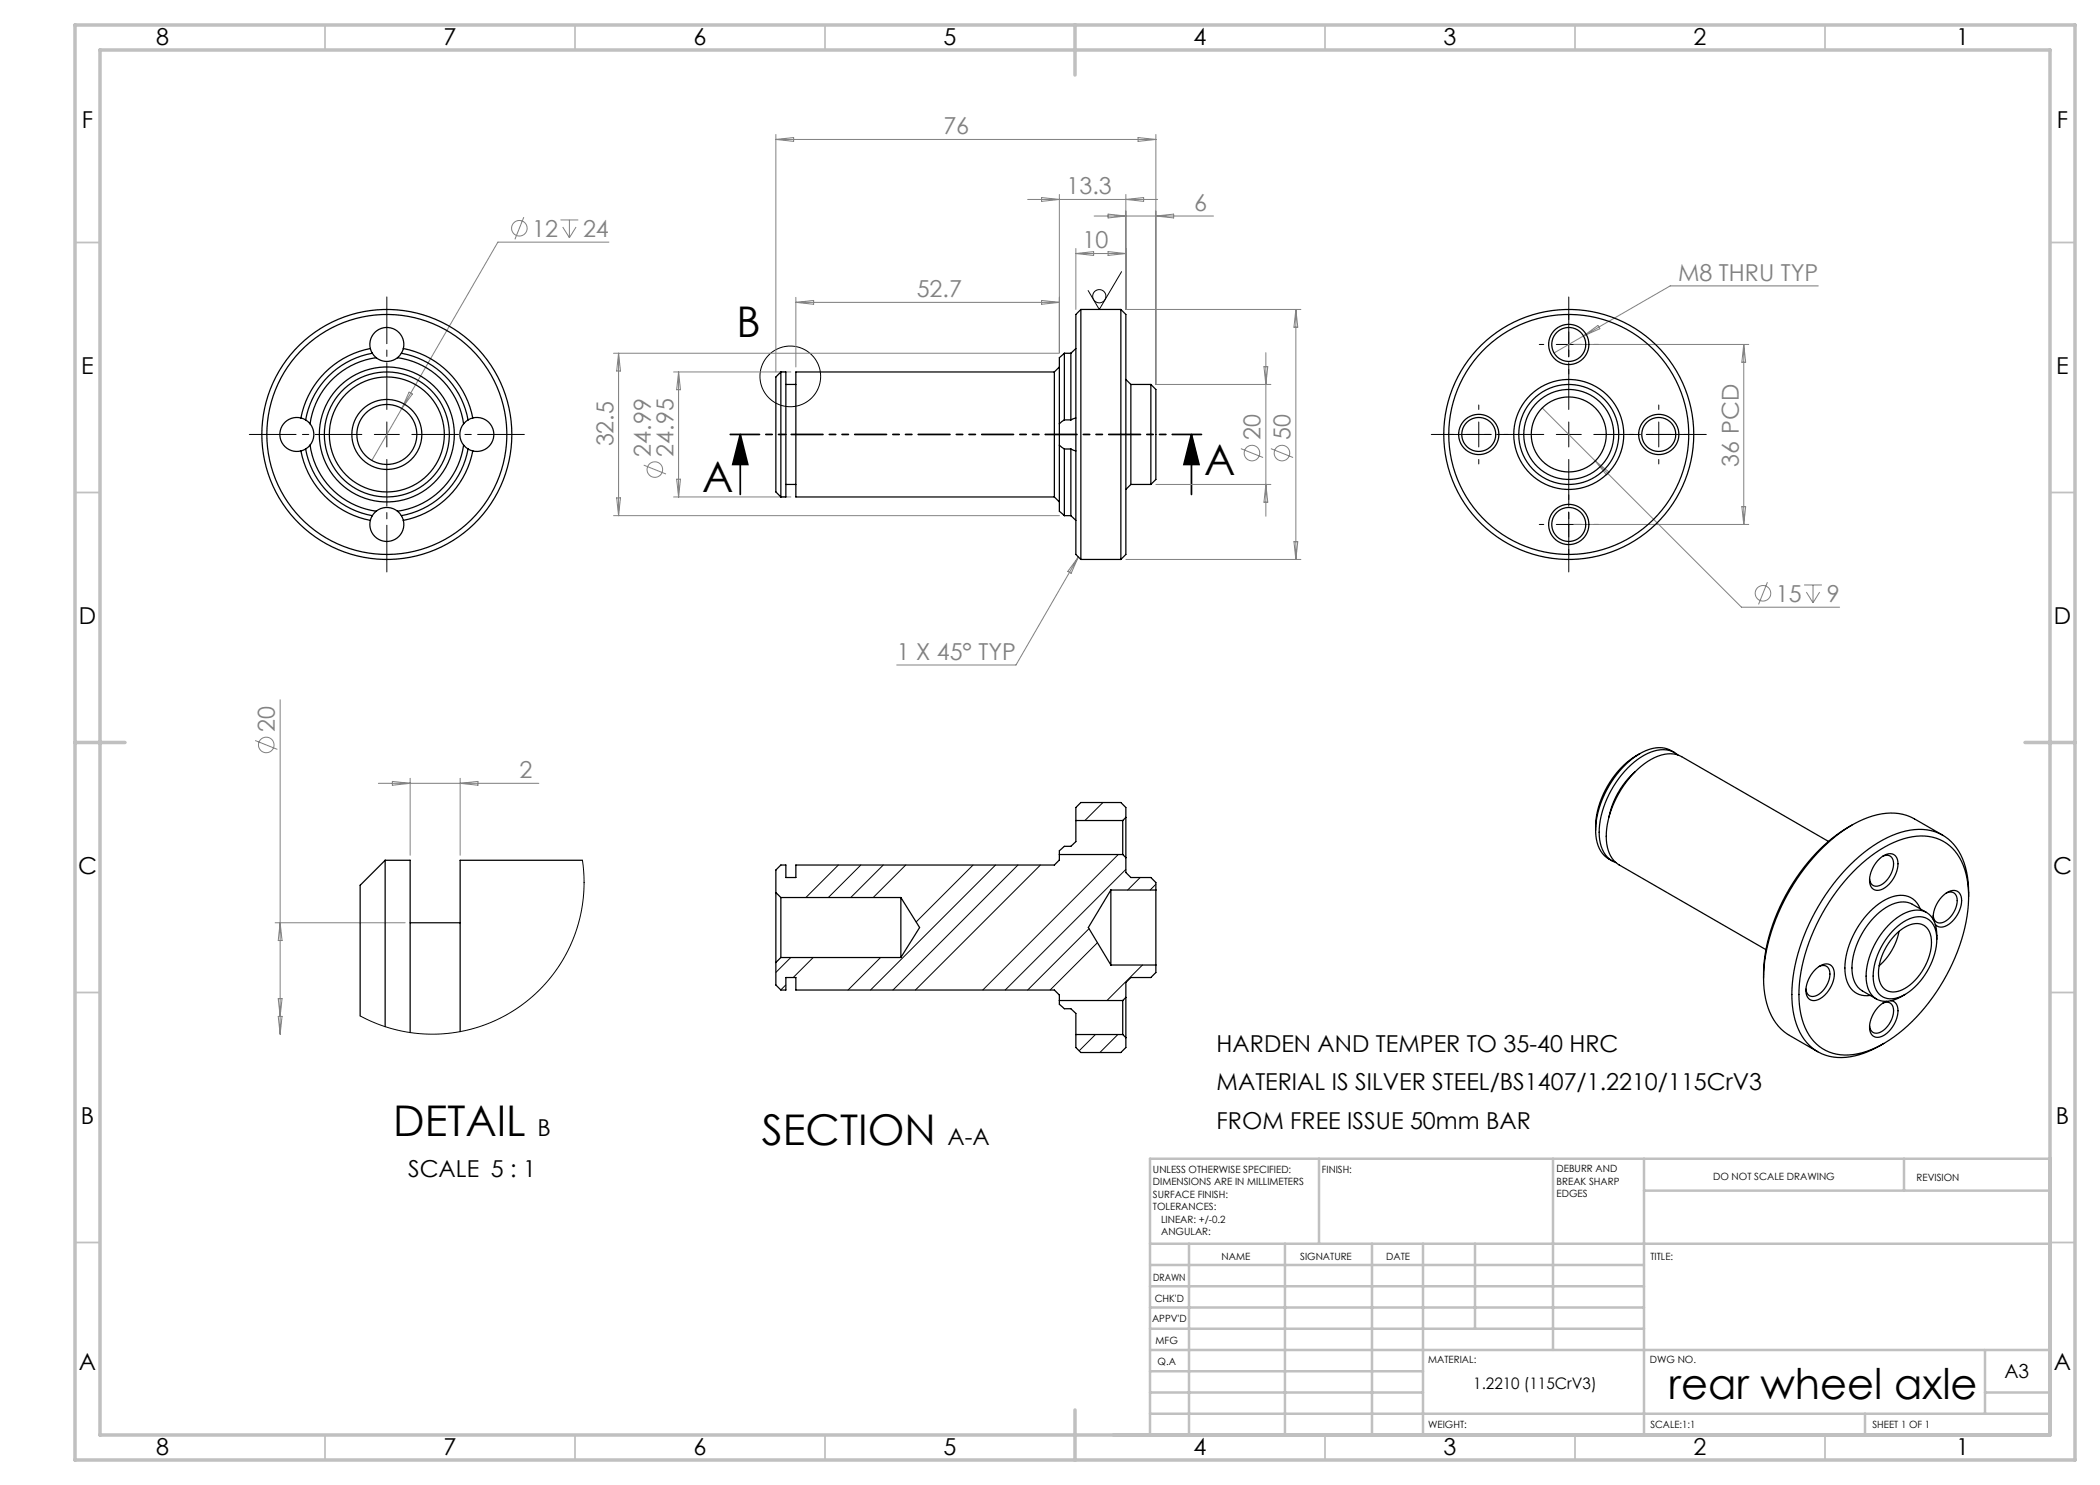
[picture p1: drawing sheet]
<svg xmlns="http://www.w3.org/2000/svg" width="420mm" height="297mm" viewBox="0 0 420 297" stroke-linecap="round" stroke-linejoin="round" font-family="sans-serif">
<g fill="none" stroke="#808080" stroke-width=".2">
<path d="M155.2 26.9v47.5M155.2 27.9h76M155.2 27.9l3.5-.4v.8zM205.5 39.9h26M208.3 39.5l3.6 .4-3.6 .4zM211.9 38.9v31.6M225.2 38.9v23h35M225.2 39.9l3.5-.4v.8zM227.6 27.5l3.6 .4-3.6 .4zM231.2 26.9v50h23M104.8 43.4l-1.8 4.5M112.1 44h3.6"/>
<path d="M112.5 45.4l1.4 2.1M113.9 44v3.5M115.2 45.4l-1.3 2.1M121.8 48.4h-22.2l-19.2 33.3M159.2 59.5v13.9M215.2 49.7v12.2M215.2 50.7h10M215.2 50.7l3.5-.4v.8zM218.8 43.2h23.9M221.6 50.3l3.6 .4-3.6 .4zM221.6 42.8l3.6 .4-3.6 .4zM231.2 43.2l3.5-.4v.8z"/>
<path d="M363.7 57.2h-29.7l-17.3 10M81.8 78.4l.7 .4-2.1 2.9zM122.7 70.7h89.2M123.7 70.7v32.4M123.7 70.7l.4 3.5h-.8zM134.7 74.4h23.5M135.7 74.4v25M135.7 74.4l.4 3.5h-.8zM159.2 60.5h52.7M159.2 60.5l3.5-.4v.8zM208.3 60.1l3.6 .4-3.6 .4zM252.8 73.3h.8l-.4 3.6z"/>
<path d="M253.2 70.5v32.7M259.2 61.9v50M259.2 61.9l.4 3.5h-.8zM314.8 68.9h35M316.7 67.2l-5.9 3.4M316.7 67.2l2.9-2.1 .4 .6zM348.8 68.9v36M348.8 68.9l.3 3.5h-.7zM80.4 81.7l-6 10.4M123.3 99.6h.8l-.4 3.5zM128.7 93l4.5 1.8M134.7 99.4h23.5"/>
<path d="M135.3 95.8h.8l-.4 3.6zM231.2 96.9h23M248.2 89.7l4.4 1.8M253.2 96.9l.4 3.5h-.8zM254.2 89.7l4.4 1.8M308.4 81.6l39.9 39.8h19.6M319.1 92.2l2.7 2.2-.5 .6zM122.7 103.1h89.2M215.7 111.4l-1.5 3.3-.6-.4zM215.7 111.4l-12.5 21.6h-23.9M225.2 111.9h35M258.8 108.3h.8l-.4 3.6z"/>
<path d="M314.8 104.9h35M348.4 101.3h.7l-.3 3.6zM353.5 116.4l-1.8 4.5M360.8 117h3.6M361.3 118.4l1.3 2.1M362.6 117v3.5M363.9 118.4l-1.3 2.1M56 140v66.8M51 148.1l4.5 1.8M75.7 156.7h32.1M78.5 156.3l3.5 .4-3.5 .3zM82 155.7v15.4"/>
<path d="M92 155.7v15.4M92 156.7l3.6-.4v.7zM55 184.6h26M55.6 199.7h.8l-.4 3.6zM56 184.6l.4 3.5h-.8zM55.6 203.3h.8l-.4 3.5z"/>
<circle cx="103.9" cy="45.7" r="1.56"/>
<circle cx="131" cy="93.9" r="1.56"/>
<circle cx="250.4" cy="90.6" r="1.56"/>
<circle cx="256.4" cy="90.6" r="1.56"/>
<circle cx="352.6" cy="118.7" r="1.56"/>
<circle cx="53.3" cy="149" r="1.56"/>
</g>
<g fill="none" stroke="#000" stroke-width=".2">
<path d="M224.3 54.3l-4.4 7.6-2.3-3.8M311.3 68.9h5M313.8 66.4v5M74.9 86.9h5M77.4 84.4v5M293.3 86.9h5M295.8 84.4v5M311.3 86.9h5M313.8 84.4v5M329.3 86.9h5M331.8 84.4v5M311.3 104.9h5"/>
<path d="M313.8 102.4v5M116.5 172.1l.3 4.1-.3 4.4-.8 4.1-1.4 4-2 3.7-2.4 3.4-2.9 3-3.2 2.6-3.6 2.2-3.9 1.6-4 1.1-4.1 .5-4.2-.1-4.1-.6-4.1-1.2-3.8-1.7M167.7 173l-6.5 6.5M172.2 173l-6.5 6.5M176.7 173l-6.5 6.5M181.1 173l-6.5 6.5M194.6 173l-11.4 11.4M199.1 173l-25 25M203.6 173l-25 25M208.1 173l-25 25M220.6 160.5l-3.6 3.6M223.7 170.9l-27.1 27.1"/>
<path d="M225.2 173.9l-24.2 24.1M228 175.5l-2.5 2.5M231.2 176.9l-1.2 1.1M157.2 197l-1 1M158.2 191.5l-3 3M162.6 191.5l-4 4M176.1 191.5l-6.5 6.5M217.8 185.7l-12.3 12.3M219.5 188.5l-9.5 9.5M228.5 193l-7.1 7.1M219.1 206.9l-3.3 3.3M223.6 206.9l-3.6 3.6"/>
<circle cx="219.9" cy="59.2" r="1.32"/>
<circle cx="158.1" cy="75.3" r="6.1"/>
</g>
<path d="M148.1 86.9l1.5 6h-3zM148.1 86.9v12M238.3 86.9l1.5 6h-3zM238.3 86.9v12" fill="none" stroke="#000" stroke-width=".35"/>
<path d="M72.4 86.9h-22.5M77.4 81.9v-22.5M77.4 91.9v22.5M82.4 86.9h22.5M308.8 86.9h-22.5M313.8 81.9v-22.5M313.8 91.9v22.5M318.8 86.9h22.5" fill="none" stroke="#000" stroke-width=".2" stroke-dasharray="15.2 1.3 1.3 1.3" stroke-dashoffset="5.9"/>
<g fill="none" stroke="#000" stroke-width=".2" stroke-dasharray="15.2 1.3 1.3 1.3">
<path d="M308.8 68.9h-.9M313.8 63.9v-.9M313.8 73.9v.9M318.8 68.9h.9M290.8 86.9h-.9M295.8 81.9v-.9M295.8 91.9v.9M300.8 86.9h.9M313.8 99.9v-.9M326.8 86.9h-.9M331.8 81.9v-.9M331.8 91.9v.9"/>
<path d="M336.8 86.9h.9M308.8 104.9h-.9M313.8 109.9v.9M318.8 104.9h.9"/>
</g>
<path d="M240.3 86.9h-94.2" fill="none" stroke="#000" stroke-width=".35" stroke-dasharray="6.3 1.3 1.3 1.3 1.3 1.3" stroke-dashoffset=".5"/>
<g fill="none" stroke="#c0c0c0" stroke-width=".35">
<path d="M65 5v5M115 5v5M165 5v5M265 5v5M315 5v5M365 5v5M15 48.5h5M410 48.5h5M15 98.5h5M410 98.5h5M15 198.5h5M410 198.5h5"/>
<path d="M15 248.5h5M410 248.5h5M65 287v5M115 287v5M165 287v5M265 287v5M315 287v5M365 287v5"/>
</g>
<g fill="none" stroke="#c0c0c0" stroke-width=".5">
<path d="M263.8 231.8v17M310.6 231.8v38.2M328.8 231.8v55.2M328.8 238.1h81.2M380.8 231.8v6.3M410 231.8h-180v55.2M230 248.8h180M230 257.3h98.8M230 253h98.8M237.8 248.8v38.2M257 248.8v38.2M274.4 248.8v38.2"/>
<path d="M284.6 248.8v38.2M295 248.8v17M230 265.8h98.8M230 261.5h98.8M230 278.5h54.6M230 274.3h54.6M230 270h180M397 278.5h13M397 270v12.8M230 282.8h180M373 282.8v4.2"/>
</g>
<path d="M15 5h400v287h-400zM20 10h390v277h-390zM215 5v10M15 148.5h10M405 148.5h10M215 282v10" fill="none" stroke="#c0c0c0" stroke-width=".7"/>
<path d="M238.3 86.9l1.5 6h-3zM148.1 86.9l1.5 6h-3z" fill="#000"/>
<g fill="none" stroke="#000" stroke-width=".25">
<path d="M74.1 69.7a17.5 17.5 0 0 0-13.9 13.9M74.1 69.7l.4 1M74.1 69.7a3.4 3.4 0 0 1 3.3-4.2 3.4 3.4 0 0 1 3.3 4.2M74.5 70.7a16.5 16.5 0 0 0-13.4 13.3M74.5 70.7l.7 .8M75.2 71.5a15.5 15.5 0 0 0-13.2 13.3M75.2 71.5a3.4 3.4 0 0 0 4.3 0M79.5 71.5a15.5 15.5 0 0 1 13.2 13.3M80.3 70.7a16.5 16.5 0 0 1 13.3 13.3M80.3 70.7l-.8 .8M80.7 69.7a17.5 17.5 0 0 1 13.9 13.9M80.7 69.7l-.4 1"/>
<path d="M156.2 74.4v25M156.2 74.4h1v25h-1M156.2 74.4l-1 1v23l1 1M157.2 76.9h2M210.9 74.4v25M210.9 74.4h-51.7v25h51.7M211.9 73.4l-1 1M212.9 70.7v13.3M212.9 70.7l-1 .8v13.3M212.9 70.7h1.3M214.2 70.7v13.3M215.2 69.7l-1 1"/>
<path d="M216.2 61.9v50M216.2 61.9l-1 1v48l1 1M216.2 61.9h8M224.2 61.9v50M224.2 61.9l1 1v48l-1 1M225.2 75.9l1 1M226.2 76.9v20M226.2 76.9h4M230.2 76.9v20M230.2 76.9l1 1v18l-1 1M60.2 90.2a17.5 17.5 0 0 0 13.9 13.9M60.2 83.6l.9 .4"/>
<path d="M60.2 83.6a3.4 3.4 0 0 0-4.2 3.3 3.4 3.4 0 0 0 4.2 3.3M61.1 84l.9 .8M61.1 89.8a16.5 16.5 0 0 0 13.4 13.3M61.1 89.8l-.9 .4M62 89a15.5 15.5 0 0 0 13.2 13.2M62 84.8a3.4 3.4 0 0 1 0 4.2M62 89l-.9 .8M92.7 84.8a3.4 3.4 0 0 0 0 4.2M92.7 89a15.5 15.5 0 0 1-13.2 13.2M92.7 89l.9 .8M93.6 89.8a16.5 16.5 0 0 1-13.3 13.3M93.6 84l-.9 .8"/>
<path d="M93.6 89.8l1 .4M94.6 83.6l-1 .4M94.6 90.2a17.5 17.5 0 0 1-13.9 13.9M94.6 83.6a3.4 3.4 0 0 1 4.2 3.3 3.4 3.4 0 0 1-4.2 3.3M157.2 96.9h2M210.9 99.4l1 1M211.9 89l1 .8M211.9 84.8v4.2M211.9 89v13.2l1 .9M212.9 84l-1 .8M212.9 89.8v13.3M212.9 89.8h1.3"/>
<path d="M212.9 84h1.3M214.2 89.8l1 .4M214.2 89.8v13.3M215.2 83.6l-1 .4M226.2 96.9l-1 1M226.2 96.9h4M74.1 104.1a3.4 3.4 0 0 0 3.3 4.2 3.4 3.4 0 0 0 3.3-4.2M74.5 103.1l-.4 1M75.2 102.2a3.4 3.4 0 0 1 4.3 0M75.2 102.2l-.7 .9M79.5 102.2l.8 .9M80.3 103.1l.4 1"/>
<path d="M212.9 103.1h1.3M214.2 103.1l1 1M216.2 111.9h8M327 154.4a16.5 16.5 0 0 0-5.2 9M328 150.7a17.8 17.8 0 0 0-8.9 15.3M334.9 150.5a5.8 5.8 0 0 0-6.4 0 19.3 19.3 0 0 0-9.4 15.9 6 6 0 0 0 3.3 5.8M335.6 151a5.3 5.3 0 0 0-6.1-.3 19.1 19.1 0 0 0-9.6 16.5 5.6 5.6 0 0 0 3.3 5.3M77 172.1v33.2M77 172.1h5v34.4M77 172.1l-5 5v26.1M116.5 172.1h-24.5v34.2M155.2 178.5v14"/>
<path d="M155.2 178.5l1 1M156.2 179.5v12M156.2 179.5h24M180.2 179.5v12M180.2 179.5l3.7 6-3.7 6M211.9 170.9v1.1l-1 1h-51.7v2.5h-2v-2.5h-1l-1 1v4.5M211.9 170.9h12.6M215.2 164.1v4.2l-1 1h-1.3l-1 .9v.7M215.2 164.1h9.3M222.2 178v15M222.2 178h9M222.2 178l-4.5 7.5 4.5 7.5"/>
<path d="M224.5 164.1v6.8M224.5 170.9l.7 .6M225.2 163.5v8M225.2 163.5v-2l-1-1h-8l-1 1v2.6M225.2 171.5v3l1 1h4l1 1v1.5M225.2 163.5l-.7 .6M231.2 178v15M365.7 168.3l-29.4-17a6 6 0 0 0-6 .6 19.3 19.3 0 0 0-9 16.1 5.8 5.8 0 0 0 2.5 5l29.4 16.9M370.4 165a36.9 36.9 0 0 0-15.9 20 29.9 29.9 0 0 0-1.8 10.6M370.6 174.4a21.8 21.8 0 0 1 12.7-7.2 8.8 8.8 0 0 1 9.7 6.7 24.9 24.9 0 0 1-1.1 15.2 37.6 37.6 0 0 1-14.9 19.5 13.5 13.5 0 0 1-10.4 2.1 9.4 9.4 0 0 1-6.4-7.8 29.3 29.3 0 0 1 3.1-18 40.2 40.2 0 0 1 7.3-10.5zM375.9 171.8a2.41 2.41 0 0 1 3.1-.7 3.6 3.6 0 0 1 0 4.1 4.5 4.5 0 0 1-3.8 2.9 1.87 1.87 0 0 1-1.3-2.3 6.4 6.4 0 0 1 2-4zM376.5 171.3a1.43 1.43 0 0 1 1.6 0 1.43 1.43 0 0 1 .6 1.5 5 5 0 0 1-3.2 4.4 1.36 1.36 0 0 1-1.6-1.4"/>
<path d="M388.5 167l-5.6-3.2a10.7 10.7 0 0 0-9.2-.3 31.3 31.3 0 0 0-14.2 12.2 36.6 36.6 0 0 0-6.8 21 12.5 12.5 0 0 0 4.7 10.1l6.1 3.5M389.3 178.6a1.43 1.43 0 0 1 1.6 0 1.43 1.43 0 0 1 .5 1.5 5 5 0 0 1-3.1 4.5 1.36 1.36 0 0 1-1.7-1.5M393.7 179.3a14.7 14.7 0 0 0-3.5-11 9.7 9.7 0 0 0-10-1.9 29.5 29.5 0 0 0-14.3 11.5 38 38 0 0 0-7.5 21 13.6 13.6 0 0 0 4 10.7 9.9 9.9 0 0 0 9.5 1.3l2.7-1 2.2-1.2M82 184.6h10M155.2 192.5v4.5l1 1h1v-2.5h2v2.5h51.7l1 1v1.1M156.2 191.5l-1 1M156.2 191.5h24M222.2 193h9M225.2 199.5v8M225.2 199.5l-.7 .6M231.2 193v1.5l-1 1h-4l-1 1v3M363.2 193.8a2.41 2.41 0 0 1 3.1-.7 3.6 3.6 0 0 1 0 4.1 4.5 4.5 0 0 1-3.8 2.9 1.87 1.87 0 0 1-1.3-2.2 6.4 6.4 0 0 1 2-4.1z"/>
<path d="M363.8 193.3a1.43 1.43 0 0 1 1.6 0 1.43 1.43 0 0 1 .6 1.5 5 5 0 0 1-3.2 4.5 1.36 1.36 0 0 1-1.6-1.5M379 187.1a5.9 5.9 0 0 1 4.9-2.3 3.4 3.4 0 0 1 2.4 3.7 11.3 11.3 0 0 1-6.3 9.7 3 3 0 0 1-4.3-3 11.3 11.3 0 0 1 3.3-8.1zM379 185.7a6.4 6.4 0 0 1 6-2.2 4.2 4.2 0 0 1 2.4 4.4 13.8 13.8 0 0 1-7.3 11.4 3.6 3.6 0 0 1-5.4-2.8 13.5 13.5 0 0 1 4.3-10.8zM379.8 186.3a12.3 12.3 0 0 1-4 6.9M384 181.8a4.2 4.2 0 0 0-5.7-2.4 16 16 0 0 0-8.7 10.3 9 9 0 0 0 .6 8 4 4 0 0 0 3.8 1.4M385.3 182.5l-2.8-1.6a5.1 5.1 0 0 0-5.3 .6 15.5 15.5 0 0 0-6.8 12.8 4.7 4.7 0 0 0 2.1 3.9l2.8 1.6M386.7 184a5.7 5.7 0 0 1 3.8-5.9 1.66 1.66 0 0 1 1.8 2 5.9 5.9 0 0 1-3.7 5.3l-1-.1-.5-.4M387.4 187.9a5.6 5.6 0 0 0-2-5.4 5.1 5.1 0 0 0-5.4 .7 15.5 15.5 0 0 0-6.8 12.7 4.2 4.2 0 0 0 3.4 4.3 6.8 6.8 0 0 0 4.4-1.3M211.9 200.1v.8l1 .8h1.3l1 1v4.2M211.9 200.1h12.6M215.2 206.9v2.6l1 1h8l1-1v-2M215.2 206.9h9.3"/>
<path d="M224.5 200.1v6.8M224.5 206.9l.7 .6M376.5 200.7a1.43 1.43 0 0 1 1.6 0 1.43 1.43 0 0 1 .6 1.5 5 5 0 0 1-3.2 4.4 1.36 1.36 0 0 1-1.6-1.4M378.2 200.1a1.88 1.88 0 0 1 1.4 2.5 5.9 5.9 0 0 1-3.7 4.8 1.73 1.73 0 0 1-2-2.2 6.1 6.1 0 0 1 3.4-4.9"/>
<circle cx="313.8" cy="68.9" r="3.4"/>
<circle cx="313.8" cy="68.9" r="4"/>
<circle cx="77.4" cy="86.9" r="12.5"/>
<circle cx="77.4" cy="86.9" r="25"/>
<circle cx="77.4" cy="86.9" r="11.5"/>
<circle cx="77.4" cy="86.9" r="7"/>
<circle cx="77.4" cy="86.9" r="6"/>
<circle cx="77.4" cy="86.9" r="24"/>
<circle cx="77.4" cy="86.9" r="13.5"/>
<circle cx="295.8" cy="86.9" r="4"/>
<circle cx="295.8" cy="86.9" r="3.4"/>
<circle cx="313.8" cy="86.9" r="7.5"/>
<circle cx="313.8" cy="86.9" r="25"/>
<circle cx="313.8" cy="86.9" r="11"/>
<circle cx="313.8" cy="86.9" r="10"/>
<circle cx="313.8" cy="86.9" r="24"/>
<circle cx="313.8" cy="86.9" r="9"/>
<circle cx="331.8" cy="86.9" r="3.4"/>
<circle cx="331.8" cy="86.9" r="4"/>
<circle cx="313.8" cy="104.9" r="4"/>
<circle cx="313.8" cy="104.9" r="3.4"/>
</g>
<g font-size="8.5">
<text x="147.3" y="67.4">B</text>
<text x="240.8" y="95">A</text>
<text x="140.4" y="98.3">A</text>
<text x="78.6" y="227.2">DETAIL</text>
<text x="152.4" y="229">SECTION</text>
<text x="333.7" y="279.7">rear wheel axle</text>
</g>
<g font-size="4.7">
<text x="31.2" y="9">8</text>
<text x="88.7" y="9">7</text>
<text x="138.7" y="9">6</text>
<text x="188.7" y="9">5</text>
<text x="238.7" y="9">4</text>
<text x="288.7" y="9">3</text>
<text x="338.7" y="9">2</text>
<text x="391.2" y="9">1</text>
<text x="16.4" y="25.5">F</text>
<text x="411.4" y="25.5">F</text>
<text x="16.2" y="74.8">E</text>
<text x="411.2" y="74.8">E</text>
<text x="15.8" y="124.7">D</text>
<text x="410.8" y="124.7">D</text>
<text x="15.6" y="174.7">C</text>
<text x="410.6" y="174.7">C</text>
<text x="243.3" y="210.4">HARDEN AND TEMPER TO 35-40 HRC</text>
<text x="243.3" y="217.9">MATERIAL IS SILVER STEEL/BS1407/1.2210/115CrV3</text>
<text x="16.2" y="224.8">B</text>
<text x="107.5" y="227.1">B</text>
<text x="243.3" y="225.8">FROM FREE ISSUE 50mm BAR</text>
<text x="411.2" y="224.8">B</text>
<text x="189.5" y="229">A-A</text>
<text x="81.6" y="235.4">SCALE 5 : 1</text>
<text x="15.8" y="274">A</text>
<text x="410.8" y="274">A</text>
<text x="31.2" y="291">8</text>
<text x="88.7" y="291">7</text>
<text x="138.7" y="291">6</text>
<text x="188.7" y="291">5</text>
<text x="238.7" y="291">4</text>
<text x="288.7" y="291">3</text>
<text x="338.7" y="291">2</text>
<text x="391.2" y="291">1</text>
</g>
<g font-size="4.7" fill="#808080">
<text x="188.7" y="26.9">76</text>
<text x="213.3" y="38.9">13.3</text>
<text x="106.4" y="47.4">12</text>
<text x="116.6" y="47.4">24</text>
<text x="238.8" y="42.2">6</text>
<text x="216.5" y="49.7">10</text>
<text x="183.3" y="59.5">52.7</text>
<text x="335.6" y="56.2">M8 THRU TYP</text>
<text x="122.7" y="89.3" transform="rotate(-90 122.7 89.3)">32.5</text>
<text x="252.1" y="88" transform="rotate(-90 252.1 88)">20</text>
<text x="258.1" y="88" transform="rotate(-90 258.1 88)">50</text>
<text x="130.2" y="91.3" transform="rotate(-90 130.2 91.3)">24.99</text>
<text x="134.7" y="91.3" transform="rotate(-90 134.7 91.3)">24.95</text>
<text x="347.7" y="93.3" transform="rotate(-90 347.7 93.3)">36 PCD</text>
<text x="355.2" y="120.4">15</text>
<text x="365.3" y="120.4">9</text>
<text x="179.3" y="132">1 X 45° TYP</text>
<text x="55" y="146.4" transform="rotate(-90 55 146.4)">20</text>
<text x="103.9" y="155.7">2</text>
</g>
<text font-size="3.9" x="400.9" y="275.5">A3</text>
<text font-size="3.2" x="294.6" y="277.9">1.2210 (115CrV3)</text>
<g font-size="2">
<text x="230.6" y="234.6">UNLESS OTHERWISE SPECIFIED:</text>
<text x="230.6" y="237.1">DIMENSIONS ARE IN MILLIMETERS</text>
<text x="230.6" y="239.6">SURFACE FINISH:</text>
<text x="264.4" y="234.6">FINISH:</text>
<text x="311.3" y="234.5">DEBURR AND</text>
<text x="311.3" y="237">BREAK SHARP</text>
<text x="311.3" y="239.5">EDGES</text>
<text x="342.6" y="236">DO NOT SCALE DRAWING</text>
<text x="383.3" y="236.2">REVISION</text>
<text x="230.6" y="242.1">TOLERANCES:</text>
<text x="232.2" y="244.6">LINEAR: +/-0.2</text>
<text x="232.2" y="247.1">ANGULAR:</text>
<text x="244.3" y="252">NAME</text>
<text x="260" y="251.9">SIGNATURE</text>
<text x="277.2" y="251.9">DATE</text>
<text x="330.1" y="251.9">TITLE:</text>
<text x="230.6" y="256.1">DRAWN</text>
<text x="230.9" y="260.3">CHK'D</text>
<text x="230.4" y="264.4">APPV'D</text>
<text x="231.1" y="268.8">MFG</text>
<text x="231.5" y="273">Q.A</text>
<text x="285.6" y="272.5">MATERIAL:</text>
<text x="330" y="272.5">DWG NO.</text>
<text x="285.6" y="285.5">WEIGHT:</text>
<text x="330.1" y="285.6">SCALE:1:1</text>
<text x="374.5" y="285.6">SHEET 1 OF 1</text>
</g>
</svg>
